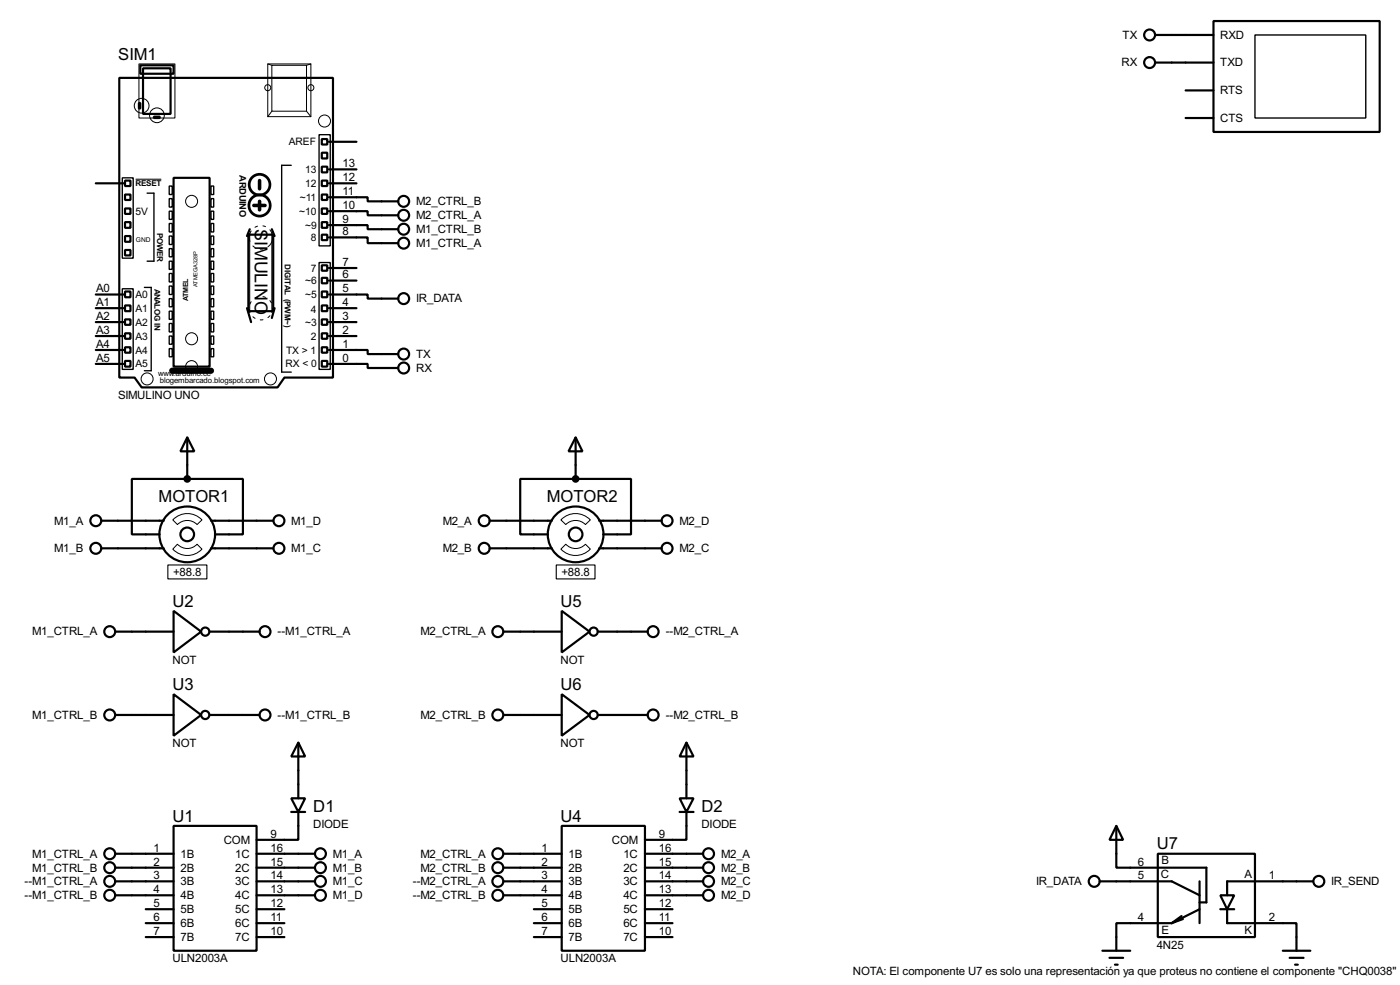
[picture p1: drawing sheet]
<svg xmlns="http://www.w3.org/2000/svg" width="256mm" height="180mm" viewBox="0 0 256 180" stroke-linecap="round" stroke-linejoin="round" font-family="sans-serif">
<g fill="none" stroke="#000" stroke-width=".4">
<path d="M21.9 14.3h39.1v54.8h-8.9l-1.2 1.8h-24.9l-1.3-1.8h-2.8zM25.5 18.9h.2v1h-.2zM25.7 12h6.1v1.5h-6.1zM26.2 12.5h5.1v8.4h-5.1zM211.6 6.4h10.7M211.6 11.5h10.7M217.2 16.6h5.1M222.3 3.9h30.5v20.3h-30.5zM17.6 33.6h5.1M22.9 35.6h1v1h-1zM22.9 38.2h1v1h-1zM22.9 33.1h1v1h-1z"/>
<path d="M28.2 21.4h1.1v.2h-1.1zM31.8 32.6h6.6v34.5h-6.6zM59 25.5h1v1h-1zM59 30.5h1v1.1h-1zM59 33.1h1v1h-1zM59 35.6h1v1h-1zM59 38.2h1v1h-1zM59 28h1v1h-1zM60.3 38.7h7.1v.7h5.6M60.3 36.1h7.1v.8h5.6M60.3 33.6h5M60.3 31h5"/>
<path d="M60.3 26h5M217.2 21.6h5.1M17.6 59h5.1M17.6 56.4h5.1M17.6 53.9h5.1M22.9 40.7h1v1h-1zM22.9 45.8h1v1h-1zM22.9 53.4h1v1h-1zM22.9 55.9h1v1.1h-1zM22.9 58.5h1v1h-1zM22.9 43.2h1v1.1h-1zM45.3 56.4l.7 2.6"/>
<path d="M45.5 43h4.6v14h-4.6zM45.8 42l-.5 1.2M49.8 42l.5 1.2M50.3 56.4l-.5 1.8M59 40.7h1v1h-1zM59 48.6h1v1h-1zM59 50.9h1v1h-1zM59 53.4h1v1h-1zM59 55.9h1v1.1h-1zM59 58.5h1v1h-1zM59 43h1v1h-1zM60.3 43.5h7.1v1h5.6"/>
<path d="M60.3 41.2h7.1v.8h5.6M60.3 53.9h7.1v.8h5.6M60.3 59h5M60.3 56.4h5M60.3 51.4h5M60.3 49.1h5M17.6 66.6h5.1M17.6 64.1h5.1M17.6 61.5h5.1M22.9 61h1v1h-1zM22.9 63.6h1v1h-1zM22.9 66.1h1v1h-1z"/>
<path d="M59 61h1v1h-1zM59 63.6h1v1h-1zM59 66.1h1v1h-1zM60.3 64.1h7.1v.7h5.6M60.3 66.6h7.1v.8h5.6M60.3 61.5h5M18.6 95.3h11.4M34.3 80.1l1.3 2.5h-2.5zM34.3 87.7h-10.1v10.1h5.1M34.3 87.7h10.2v10.1h-5.1M34.3 80.1v7.6M38.7 95.3h11.4"/>
<path d="M89.7 95.3h11.4M105.5 80.1l1.2 2.5h-2.5zM105.5 87.7h-10.2v10.1h5.1M105.5 87.7h10.1v10.1h-5.1M105.5 80.1v7.6M109.8 95.3h11.4M18.6 100.4h11.4M21.1 115.6h10.7M31.8 111.8l5.1 3.8-5.1 3.8zM38.4 115.6h9.2M38.7 100.4h11.4M89.7 100.4h11.4"/>
<path d="M92.3 115.6h10.6M102.9 111.8l5.1 3.8-5.1 3.8zM109.5 115.6h9.2M109.8 100.4h11.4M21.1 130.9h10.7M31.8 127.1l5.1 3.8-5.1 3.8zM38.4 130.9h9.2M54.7 135.9l1.2 2.6h-2.5zM54.7 135.9v10.2M92.3 130.9h10.6M102.9 127.1l5.1 3.8-5.1 3.8zM109.5 130.9h9.2"/>
<path d="M125.8 135.9l1.3 2.6h-2.6zM125.8 135.9v10.2M21.1 156.3h10.7M21.1 158.8h10.7M31.8 151.2h15.2v22.8h-15.2zM47 156.3h10.7M47 158.8h10.7M53.4 146.1h2.5l-1.2 2.5zM53.4 148.6h2.5M54.7 148.6v5.1h-7.7M92.3 156.3h10.6M92.3 158.8h10.6"/>
<path d="M102.9 151.2h15.3v22.8h-15.3zM118.2 156.3h10.6M118.2 158.8h10.6M124.5 146.1h2.6l-1.3 2.5zM124.5 148.6h2.6M125.8 148.6v5.1h-7.6M204.5 151.2l1.3 2.5h-2.5zM204.5 151.2v7.6h16.5v6.4h-1.2M212.1 156.3h17.8v15.2h-17.8zM21.1 161.3h10.7M21.1 163.9h10.7M26.7 166.4h5.1"/>
<path d="M26.7 169h5.1M26.7 171.5h5.1M47 161.3h10.7M47 163.9h10.7M47 166.4h5.1M47 169h5.1M47 171.5h5.1M92.3 161.3h10.6M92.3 163.9h10.6M97.8 166.4h5.1M97.8 169h5.1M97.8 171.5h5.1"/>
<path d="M118.2 161.3h10.6M118.2 163.9h10.6M118.2 166.4h5M118.2 169h5M118.2 171.5h5M201.5 161.3h13.2l5.1 2.6M202 174h5.1M203.3 175.3h2.5M204.3 176.6h.5M214.7 169h-10.2v5M216.5 167.7l-1.8 1.3M216.7 168.2l-2 .8"/>
<path d="M219.8 161.3v7.7M219.8 166.4l-5.1 2.6M223.6 163.9h2.5l-1.3 2.5zM223.6 166.4h2.5M224.8 166.4v2.6h12.7v5M235 174h5.1M236.3 175.3h2.5M237.3 176.6h.5M240.6 161.3h-15.8v2.6"/>
<circle cx="210.6" cy="11.5" r="1"/>
<circle cx="210.6" cy="6.4" r="1"/>
<circle cx="73.9" cy="39.4" r="1"/>
<circle cx="73.9" cy="36.9" r="1"/>
<circle cx="73.9" cy="44.5" r="1"/>
<circle cx="73.9" cy="42" r="1"/>
<circle cx="73.9" cy="54.7" r="1"/>
<circle cx="73.9" cy="64.8" r="1"/>
<circle cx="73.9" cy="67.4" r="1"/>
<circle cx="17.5" cy="95.3" r="1"/>
<circle cx="34.3" cy="97.8" r="5.1"/>
<circle cx="34.3" cy="97.8" r="1.25"/>
<circle cx="51.1" cy="95.3" r="1"/>
<circle cx="88.7" cy="95.3" r="1"/>
<circle cx="105.4" cy="97.8" r="5.1"/>
<circle cx="105.4" cy="97.8" r="1.25"/>
<circle cx="122.2" cy="95.3" r="1"/>
<circle cx="17.5" cy="100.4" r="1"/>
<circle cx="20.1" cy="115.6" r="1"/>
<circle cx="37.6" cy="115.6" r=".75"/>
<circle cx="48.5" cy="115.6" r="1"/>
<circle cx="51.1" cy="100.4" r="1"/>
<circle cx="88.7" cy="100.4" r="1"/>
<circle cx="91.2" cy="115.6" r="1"/>
<circle cx="108.7" cy="115.6" r=".75"/>
<circle cx="119.6" cy="115.6" r="1"/>
<circle cx="122.2" cy="100.4" r="1"/>
<circle cx="20.1" cy="130.9" r="1"/>
<circle cx="37.6" cy="130.9" r=".75"/>
<circle cx="48.5" cy="130.9" r="1"/>
<circle cx="91.2" cy="130.9" r="1"/>
<circle cx="108.7" cy="130.9" r=".75"/>
<circle cx="119.6" cy="130.9" r="1"/>
<circle cx="20.1" cy="156.3" r="1"/>
<circle cx="20.1" cy="158.8" r="1"/>
<circle cx="58.7" cy="158.8" r="1"/>
<circle cx="58.7" cy="156.3" r="1"/>
<circle cx="91.2" cy="158.8" r="1"/>
<circle cx="91.2" cy="156.3" r="1"/>
<circle cx="129.8" cy="158.8" r="1"/>
<circle cx="129.8" cy="156.3" r="1"/>
<circle cx="20.1" cy="163.9" r="1"/>
<circle cx="20.1" cy="161.3" r="1"/>
<circle cx="58.7" cy="163.9" r="1"/>
<circle cx="58.7" cy="161.3" r="1"/>
<circle cx="91.2" cy="161.3" r="1"/>
<circle cx="91.2" cy="163.9" r="1"/>
<circle cx="129.8" cy="163.9" r="1"/>
<circle cx="129.8" cy="161.3" r="1"/>
<circle cx="200.4" cy="161.3" r="1"/>
<circle cx="241.6" cy="161.3" r="1"/>
</g>
<g fill="none" stroke="#000" stroke-width=".25">
<path d="M229.9 6.4h20.3v15.2h-20.3zM22.4 32.6h2v14.7h-2zM27 35.4h1.2v12.4h-1.2M31 34.1h.6v1.5h-.6zM31 36.4h.6v1.5h-.6zM31 38.7h.6v1.5h-.6zM38.7 34.1h.5v1.5h-.5zM38.7 36.4h.5v1.5h-.5zM38.7 38.7h.5v1.5h-.5zM53.4 30.3h-1.8v37.8h1.8M58.5 24.7h2v20.3h-2zM22.4 52.9h2v14.7h-2z"/>
<path d="M26.5 52.6h1.2v15.3h-1.2M31 40.9h.6v1.6h-.6zM31 43.2h.6v1.6h-.6zM31 45.5h.6v1.5h-.6zM31 47.8h.6v1.5h-.6zM31 50.1h.6v1.5h-.6zM31 52.4h.6v1.5h-.6zM31 54.7h.6v1.5h-.6zM31 57h.6v1.5h-.6zM31 59.2h.6v1.6h-.6zM38.7 40.9h.5v1.6h-.5zM38.7 43.2h.5v1.6h-.5z"/>
<path d="M38.7 45.5h.5v1.5h-.5zM38.7 47.8h.5v1.5h-.5zM38.7 50.1h.5v1.5h-.5zM38.7 52.4h.5v1.5h-.5zM38.7 54.7h.5v1.5h-.5zM38.7 57h.5v1.5h-.5zM38.7 59.2h.5v1.6h-.5zM58.5 48.1h2v19.5h-2zM31 61.5h.6v1.5h-.6zM31 63.8h.6v1.5h-.6zM38.7 61.5h.5v1.5h-.5zM38.7 63.8h.5v1.5h-.5z"/>
</g>
<g fill="none" stroke="#fff" stroke-width=".18">
<circle cx="47.8" cy="56.4" r="2.15"/>
<circle cx="47.8" cy="43.5" r="2.15"/>
</g>
<circle cx="47.8" cy="43.5" r="2.15" fill="none" stroke="#000" stroke-width=".18" stroke-dasharray="2 1 .5 1 .5 1"/>
<circle cx="47.8" cy="56.4" r="2.15" fill="none" stroke="#000" stroke-width=".18" stroke-dasharray=".5 1"/>
<g fill="none" stroke="#000" stroke-width=".18">
<path d="M25.5 11.7h6.6v9.9h-6.6zM49.1 11.7h7.9v9.7h-7.9zM49.1 11.7l.7 .3M49.8 12h6.4v8.4h-6.4zM57 11.7l-.8 .3M24.9 32.8h4.6M49.8 20.4l-.7 1M56.2 20.4l.8 1M45.8 42.7v14.5M49.8 42.7v14.5M31.7 95.2a3.7 3.7 0 0 1 5.3 0l-.9 .8a2.53 2.53 0 0 0-3.6 0zM32.5 99.6a2.46 2.46 0 0 0 3.6 0l.9 .9a3.7 3.7 0 0 1-5.3 0z"/>
<path d="M102.8 95.2a3.7 3.7 0 0 1 5.4 0l-.9 .8a2.54 2.54 0 0 0-3.6 0zM102.8 100.5l.9-.9a2.45 2.45 0 0 0 3.6 0l.9 .9a3.7 3.7 0 0 1-5.4 0z"/>
<circle cx="25.9" cy="19.4" r="1.35"/>
<circle cx="49" cy="16.1" r=".55"/>
<circle cx="56.9" cy="16.1" r=".55"/>
<circle cx="28.7" cy="21.1" r="1.35"/>
<circle cx="35.1" cy="36.9" r="1.1"/>
<circle cx="59.4" cy="22.2" r="1.1"/>
<circle cx="26.9" cy="69.4" r="1.1"/>
<circle cx="35.1" cy="67.1" r="1.1"/>
<circle cx="35.1" cy="62" r="1.1"/>
<circle cx="49.5" cy="69.4" r="1.1"/>
</g>
<g fill="none" stroke="#000" stroke-width=".5">
<circle cx="47.5" cy="37.6" r="1.95"/>
<circle cx="47.5" cy="33.8" r="1.9"/>
</g>
<path d="M46.5 37.6h2.1M47.6 33.1v1.5M47.6 36.9v1.5" fill="none" stroke="#000" stroke-width=".65"/>
<path d="M31.6 67.9h7.1" fill="none" stroke="#000" stroke-width="1.2"/>
<path d="M30.8 103.4h7.1v2.6h-7.1zM101.9 103.4h7.1v2.6h-7.1z" fill="none" stroke="#000" stroke-width=".2"/>
<g fill="#000" stroke="#000" stroke-width=".4">
<circle cx="34.3" cy="87.7" r=".5"/>
<circle cx="105.4" cy="87.7" r=".5"/>
</g>
<text font-size="3.7" x="46.7" y="42" transform="rotate(90 46.7 42)">SIMULINO</text>
<g font-size="3.4">
<text x="21.7" y="11.1">SIM1</text>
<text x="29.1" y="91.9">MOTOR1</text>
<text x="100.2" y="91.9">MOTOR2</text>
<text x="31.6" y="111">U2</text>
<text x="102.7" y="111">U5</text>
<text x="31.6" y="126.3">U3</text>
<text x="102.7" y="126.3">U6</text>
<text x="57.4" y="148.7">D1</text>
<text x="128.5" y="148.7">D2</text>
<text x="31.6" y="150.4">U1</text>
<text x="102.7" y="150.4">U4</text>
<text x="211.9" y="155.5">U7</text>
</g>
<g font-size="2.4">
<text x="205.7" y="7.1">TX</text>
<text x="223.6" y="7.1">RXD</text>
<text x="205.5" y="12.2">RX</text>
<text x="223.6" y="17.3">RTS</text>
<text x="223.6" y="12.2">TXD</text>
<text x="223.6" y="22.3">CTS</text>
<text x="62.8" y="35.7">11</text>
<text x="62.8" y="33.2">12</text>
<text x="62.8" y="30.6">13</text>
<text x="62.8" y="40.8">9</text>
<text x="62.8" y="38.3">10</text>
<text x="76.3" y="40.1">M2_CTRL_A</text>
<text x="76.3" y="37.6">M2_CTRL_B</text>
<text x="62.8" y="43">8</text>
<text x="76.3" y="45.2">M1_CTRL_A</text>
<text x="76.3" y="42.7">M1_CTRL_B</text>
<text x="17.6" y="53.5">A0</text>
<text x="62.8" y="53.5">5</text>
<text x="62.8" y="51">6</text>
<text x="62.8" y="48.7">7</text>
<text x="17.6" y="58.6">A2</text>
<text x="17.6" y="56">A1</text>
<text x="62.8" y="58.6">3</text>
<text x="62.8" y="56">4</text>
<text x="76.3" y="55.4">IR_DATA</text>
<text x="17.6" y="63.7">A4</text>
<text x="17.6" y="61.1">A3</text>
<text x="62.8" y="63.7">1</text>
<text x="62.8" y="61.1">2</text>
<text x="76.3" y="65.5">TX</text>
<text x="17.6" y="66.2">A5</text>
<text x="62.8" y="66.2">0</text>
<text x="76.3" y="68.1">RX</text>
<text x="21.7" y="73">SIMULINO UNO</text>
<text x="10" y="96">M1_A</text>
<text x="10" y="101.1">M1_B</text>
<text x="53.4" y="101.1">M1_C</text>
<text x="53.4" y="96">M1_D</text>
<text x="81.1" y="96">M2_A</text>
<text x="81.1" y="101.1">M2_B</text>
<text x="124.5" y="101.1">M2_C</text>
<text x="124.5" y="96">M2_D</text>
<text x="31.7" y="105.4">+88.8</text>
<text x="102.9" y="105.4">+88.8</text>
<text x="5.9" y="116.3">M1_CTRL_A</text>
<text x="50.9" y="116.3">--M1_CTRL_A</text>
<text x="77.1" y="116.3">M2_CTRL_A</text>
<text x="122" y="116.3">--M2_CTRL_A</text>
<text x="31.6" y="121.5">NOT</text>
<text x="102.7" y="121.5">NOT</text>
<text x="5.9" y="131.6">M1_CTRL_B</text>
<text x="50.9" y="131.6">--M1_CTRL_B</text>
<text x="77.1" y="131.6">M2_CTRL_B</text>
<text x="122" y="131.6">--M2_CTRL_B</text>
<text x="31.6" y="136.8">NOT</text>
<text x="102.7" y="136.8">NOT</text>
<text x="28.1" y="155.9">1</text>
<text x="41" y="154.4">COM</text>
<text x="49.6" y="155.9">16</text>
<text x="49.6" y="153.3">9</text>
<text x="57.4" y="151.6">DIODE</text>
<text x="99.2" y="155.9">1</text>
<text x="112.1" y="154.4">COM</text>
<text x="120.7" y="155.9">16</text>
<text x="120.7" y="153.3">9</text>
<text x="128.5" y="151.6">DIODE</text>
<text x="5.9" y="157">M1_CTRL_A</text>
<text x="5.9" y="159.5">M1_CTRL_B</text>
<text x="28.1" y="158.4">2</text>
<text x="28.1" y="160.9">3</text>
<text x="33.1" y="157">1B</text>
<text x="33.1" y="159.5">2B</text>
<text x="43.1" y="157">1C</text>
<text x="43.1" y="159.5">2C</text>
<text x="49.6" y="158.4">15</text>
<text x="49.6" y="160.9">14</text>
<text x="61" y="157">M1_A</text>
<text x="61" y="159.5">M1_B</text>
<text x="77.1" y="157">M2_CTRL_A</text>
<text x="77.1" y="159.5">M2_CTRL_B</text>
<text x="99.2" y="158.4">2</text>
<text x="99.2" y="160.9">3</text>
<text x="104.2" y="157">1B</text>
<text x="104.2" y="159.5">2B</text>
<text x="114.2" y="157">1C</text>
<text x="114.2" y="159.5">2C</text>
<text x="120.7" y="158.4">15</text>
<text x="120.7" y="160.9">14</text>
<text x="132.1" y="157">M2_A</text>
<text x="132.1" y="159.5">M2_B</text>
<text x="208.5" y="160.9">5</text>
<text x="208.5" y="158.4">6</text>
<text x="212.7" y="160.8">C</text>
<text x="212.8" y="158.2">B</text>
<text x="228" y="160.8">A</text>
<text x="232.5" y="160.9">1</text>
<text x="4.5" y="162">--M1_CTRL_A</text>
<text x="4.5" y="164.6">--M1_CTRL_B</text>
<text x="28.1" y="163.5">4</text>
<text x="28.1" y="166">5</text>
<text x="33.1" y="162">3B</text>
<text x="33.1" y="164.6">4B</text>
<text x="33.1" y="167.1">5B</text>
<text x="43.1" y="162">3C</text>
<text x="43.1" y="164.6">4C</text>
<text x="43.1" y="167.1">5C</text>
<text x="49.6" y="163.5">13</text>
<text x="49.6" y="166">12</text>
<text x="61" y="162">M1_C</text>
<text x="61" y="164.6">M1_D</text>
<text x="75.7" y="162">--M2_CTRL_A</text>
<text x="75.7" y="164.6">--M2_CTRL_B</text>
<text x="99.2" y="163.5">4</text>
<text x="99.2" y="166">5</text>
<text x="104.2" y="162">3B</text>
<text x="104.2" y="164.6">4B</text>
<text x="104.2" y="167.1">5B</text>
<text x="114.2" y="162">3C</text>
<text x="114.2" y="164.6">4C</text>
<text x="114.2" y="167.1">5C</text>
<text x="120.7" y="163.5">13</text>
<text x="120.7" y="166">12</text>
<text x="132.1" y="162">M2_C</text>
<text x="132.1" y="164.6">M2_D</text>
<text x="189.8" y="162">IR_DATA</text>
<text x="243.9" y="162">IR_SEND</text>
<text x="28.1" y="168.6">6</text>
<text x="28.1" y="171.1">7</text>
<text x="33.1" y="169.7">6B</text>
<text x="33.1" y="172.2">7B</text>
<text x="43.1" y="169.7">6C</text>
<text x="43.1" y="172.2">7C</text>
<text x="49.6" y="168.6">11</text>
<text x="49.6" y="171.1">10</text>
<text x="99.2" y="168.6">6</text>
<text x="99.2" y="171.1">7</text>
<text x="104.2" y="169.7">6B</text>
<text x="104.2" y="172.2">7B</text>
<text x="114.2" y="169.7">6C</text>
<text x="114.2" y="172.2">7C</text>
<text x="120.7" y="168.6">11</text>
<text x="120.7" y="171.1">10</text>
<text x="208.5" y="168.6">4</text>
<text x="211.9" y="173.6">4N25</text>
<text x="212.8" y="170.9">E</text>
<text x="228" y="170.9">K</text>
<text x="232.5" y="168.6">2</text>
<text x="31.6" y="176.1">ULN2003A</text>
<text x="102.7" y="176.1">ULN2003A</text>
<text x="156.3" y="178.5">NOTA: El componente U7 es solo una representación ya que proteus no contiene el componente &quot;CHQ0038&quot;</text>
</g>
<g font-size="2.1">
<text x="52.9" y="26.6">AREF</text>
<text x="55.9" y="31.7">13</text>
<text x="55.9" y="34.2">12</text>
<text x="24.8" y="39.3">5V</text>
<text x="54.8" y="39.3">~10</text>
<text x="54.9" y="36.7">~11</text>
<text x="55.9" y="41.9">~9</text>
<text x="57" y="44.1">8</text>
<text x="55.9" y="52">~6</text>
<text x="57" y="49.7">7</text>
<text x="24.8" y="54.6">A0</text>
<text x="24.8" y="57.1">A1</text>
<text x="24.8" y="59.6">A2</text>
<text x="55.9" y="54.6">~5</text>
<text x="55.9" y="59.6">~3</text>
<text x="57" y="57.3">4</text>
<text x="24.8" y="62.1">A3</text>
<text x="24.8" y="64.7">A4</text>
<text x="52.4" y="64.7">TX &gt; 1</text>
<text x="57" y="62.1">2</text>
<text x="24.8" y="67.3">A5</text>
<text x="52.3" y="67.3">RX &lt; 0</text>
</g>
<text font-size="1.9" x="43.9" y="32.1" transform="rotate(90 43.9 32.1)">ARDUINO</text>
<g font-size="1.7">
<text x="24.9" y="34">RESET</text>
<text x="28.8" y="42.7" transform="rotate(90 28.8 42.7)">POWER</text>
<text x="28.3" y="52.8" transform="rotate(90 28.3 52.8)">ANALOG IN</text>
<text x="52.2" y="48.4" transform="rotate(90 52.2 48.4)">DIGITAL (PWM~)</text>
</g>
<g font-size="1.6">
<text x="29" y="68.8">www.arduino.cc</text>
<text x="29.3" y="70.2">blogembarcado.blogspot.com</text>
</g>
<text font-size="1.5" x="34.5" y="55.1" transform="rotate(-90 34.5 55.1)">ATMEL</text>
<text font-size="1.4" x="24.9" y="44.3">GND</text>
<text font-size="1.2" x="36.2" y="52.5" transform="rotate(-90 36.2 52.5)">ATMEGA328P</text>
</svg>
